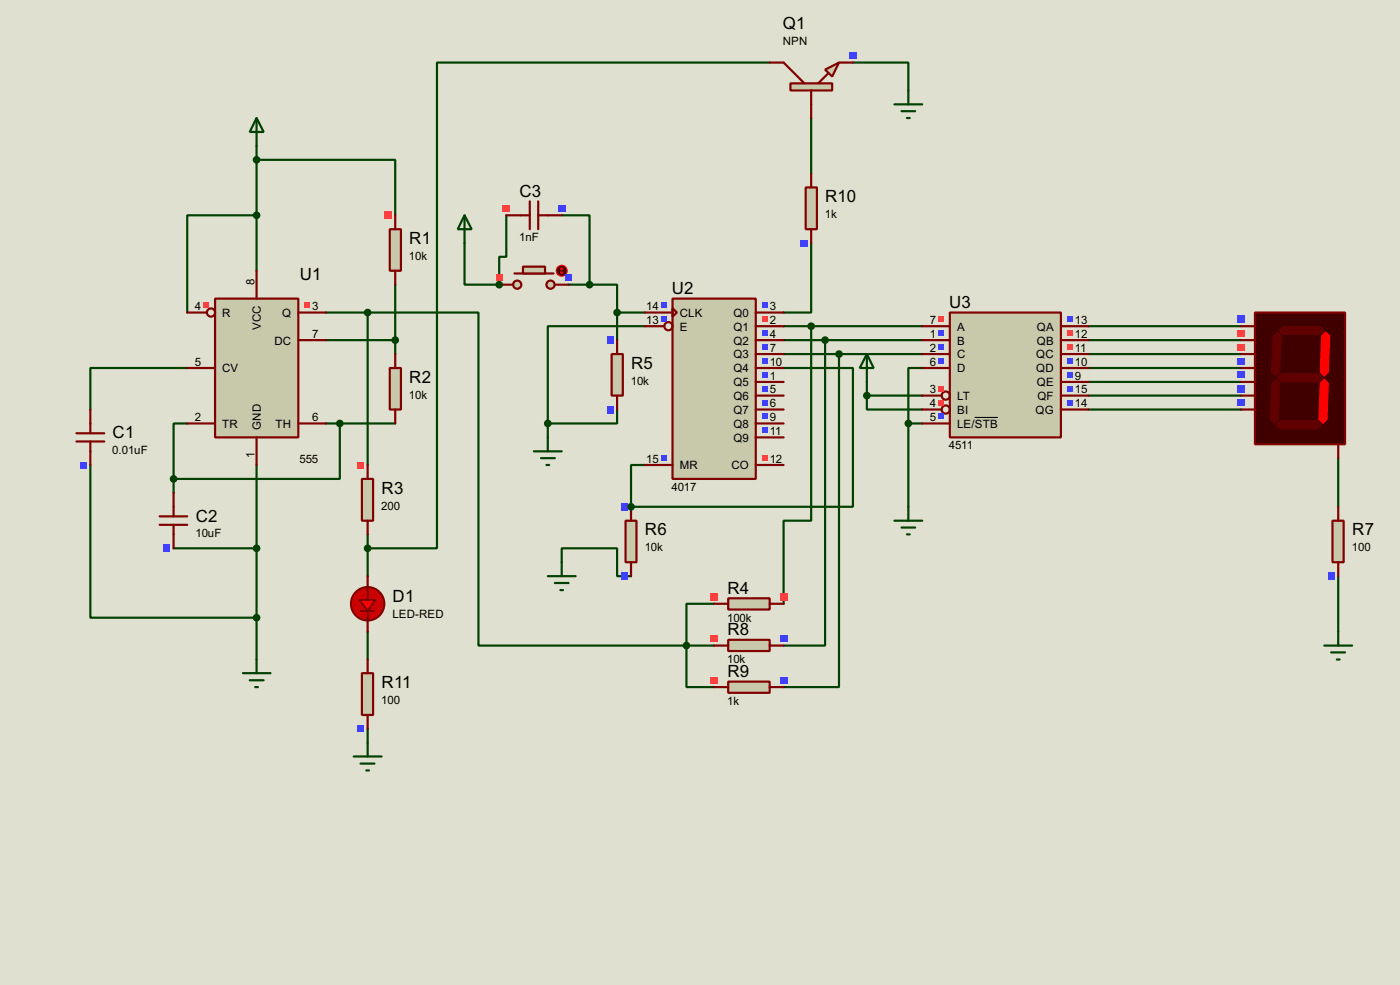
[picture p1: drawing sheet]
<svg xmlns="http://www.w3.org/2000/svg" width="256mm" height="180mm" viewBox="0 0 256 180" stroke-linecap="round" stroke-linejoin="round" font-family="sans-serif">
<path d="M0 0h256.5v180.3h-256.5z" fill="#e0e0d0"/>
<g fill="none" stroke="#004000" stroke-width=".4">
<path d="M47 29.3h25.4v10.1M47 26.7v22.9M72.4 52.1v12.7M118.2 59.7h-17.8v17.8M199.4 59.7h28M34.3 67.4h-17.7v7.6M59.7 62.3h12.7M100.4 77.5v2.6M113.1 75v2.5h-12.7M199.4 62.3h28M199.4 64.8h28M199.4 67.4h28"/>
<path d="M199.4 69.9h28M199.4 72.4h28M199.4 75h28M16.6 85.1v28h30.4v7.6M118.2 85.1h-2.6v7.7"/>
</g>
<circle cx="115.6" cy="92.8" r=".2" fill="#004000"/>
<path d="M85.1 44.5v7.6h6.4M143.6 67.4h12.7v25.4h-40.7M158.8 72.4v2.6h10.2M158.8 72.4h10.2M158.8 69.9v2.5M166.4 77.5h2.6M166.4 77.5v15.3M169 67.4h-2.6v10.1M245.2 83.9v8.9M245.2 105.5v10.1" fill="none" stroke="#004000" stroke-width=".4"/>
<circle cx="91.5" cy="52.1" r=".2" fill="#004000"/>
<g fill="none" stroke="#004000" stroke-width=".4">
<path d="M141 11.5h-60.9v88.9h-12.7M156.3 11.5h10.1v5.1M47 39.4h-12.7v17.8M92.8 39.4v7.6h-1.3v5.1M102.9 39.4h5.1v12.7M148.6 21.6v10.2M59.7 57.2h7.7M67.4 57.2h20.3v61h38.1M67.4 57.2v27.9M104.2 52.1h3.8M108 52.1h5.1v5.1M113.1 57.2h5.1"/>
<path d="M113.1 57.2v5.1M143.6 59.7h25.4M148.6 59.7v35.6h-5v15.2M148.6 44.5v12.7h-5M34.3 77.5h-2.5v10.2M59.7 77.5h12.7M62.3 77.5v10.2h-30.5M143.6 64.8h25.4M143.6 62.3h25.4M151.2 62.3v55.9h-7.6M153.7 64.8v61h-10.1M31.8 87.7v2.5"/>
<path d="M47 85.1v28M67.4 97.8v7.7M31.8 100.4h15.2M67.4 115.6v5.1M102.9 102.9v-2.5h10.2v5.1h2.5M125.8 118.2v7.6h5.1M125.8 118.2h5.1M130.9 110.5h-5.1v7.7M67.4 133.4v2.5"/>
</g>
<path d="M39.4 54.7h15.3v25.4h-15.3z" fill="#c8c8aa" stroke="#800000" stroke-width=".4"/>
<g fill="none" stroke="#800000" stroke-width=".4">
<path d="M34.3 57.2h3.6M47 49.6v5.1M54.7 57.2h5M34.3 77.5h5.1M34.3 67.4h5.1M54.7 62.3h5M54.7 77.5h5M47 80.1v5"/>
<circle cx="38.6" cy="57.2" r=".75"/>
</g>
<g fill="#ff4040">
<path d="M37.3 55.4h1v1h-1z"/>
<path d="M55.8 55.4h1v1h-1z"/>
</g>
<path d="M47 21.6l1.3 2.6h-2.5zM47 21.6v5.1" fill="none" stroke="#004000" stroke-width=".4"/>
<circle cx="47" cy="39.4" r=".5" fill="#004000" stroke="#004000" stroke-width=".4"/>
<path d="M14 79.3h5.1M16.6 75v4.3M14 80.8h5.1M16.6 80.8v4.3" fill="none" stroke="#800000" stroke-width=".4"/>
<path d="M14.7 84.5h1.2v1.3h-1.2z" fill="#4040ff"/>
<path d="M44.5 123.2h5.1M45.8 124.5h2.5M46.8 125.8h.5M47 120.7v2.5" fill="none" stroke="#004000" stroke-width=".4"/>
<path d="M29.3 94.5h5M29.3 96.1h5M31.8 90.2v4.3M31.8 96.1v4.3" fill="none" stroke="#800000" stroke-width=".4"/>
<path d="M29.9 99.7h1.3v1.3h-1.3z" fill="#4040ff"/>
<circle cx="47" cy="113.1" r=".5" fill="#004000" stroke="#004000" stroke-width=".4"/>
<path d="M71.4 42h2.1v7.6h-2.1z" fill="#c8c8aa" stroke="#800000" stroke-width=".4"/>
<path d="M72.4 39.4v2.6M72.4 49.6v2.5" fill="none" stroke="#800000" stroke-width=".4"/>
<path d="M70.5 38.8h1.3v1.3h-1.3z" fill="#ff4040"/>
<circle cx="47" cy="29.3" r=".5" fill="#004000" stroke="#004000" stroke-width=".4"/>
<path d="M71.4 67.4h2.1v7.6h-2.1z" fill="#c8c8aa" stroke="#800000" stroke-width=".4"/>
<path d="M72.4 64.8v2.6M72.4 75v2.5" fill="none" stroke="#800000" stroke-width=".4"/>
<circle cx="72.4" cy="62.3" r=".5" fill="#004000" stroke="#004000" stroke-width=".4"/>
<circle cx="67.3" cy="110.5" r="3.1" fill="#d50000" stroke="#800000" stroke-width=".4"/>
<path d="M66.1 111.8h2.5M67.4 107.5v2.3M67.4 111.8v1.8" fill="none" stroke="#800000" stroke-width=".4"/>
<path d="M65.8 109.8h3.1l-1.5 2z" fill="#f00" stroke="#800000" stroke-width=".4"/>
<path d="M67.4 105.5v2.5M67.4 113.1v2.5" fill="none" stroke="#800000" stroke-width=".4"/>
<path d="M123.2 54.7h15.3v33h-15.3z" fill="#c8c8aa" stroke="#800000" stroke-width=".4"/>
<g fill="none" stroke="#800000" stroke-width=".4">
<path d="M118.2 57.2h5M118.2 59.7h3.5M123.2 56.4l.8 .8-.8 .8zM138.5 57.2h5.1M138.5 59.7h5.1M138.5 62.3h5.1M138.5 64.8h5.1M138.5 67.4h5.1M138.5 69.9h5.1M138.5 72.4h5.1M138.5 75h5.1M138.5 77.5h5.1"/>
<path d="M118.2 85.1h5M138.5 85.1h5.1M138.5 80.1h5.1"/>
<circle cx="122.4" cy="59.7" r=".75"/>
</g>
<g fill="#4040ff">
<path d="M121.1 55.4h1v1h-1z"/>
<path d="M121.1 58h1v1h-1z"/>
<path d="M121.1 83.4h1v1h-1z"/>
</g>
<path d="M139.6 83.4h1v1h-1z" fill="#ff4040"/>
<path d="M139.6 55.4h1v1h-1z" fill="#4040ff"/>
<path d="M139.6 58h1v1h-1z" fill="#ff4040"/>
<g fill="#4040ff">
<path d="M139.6 60.5h1v1h-1z"/>
<path d="M139.6 63h1v1.1h-1z"/>
<path d="M139.6 65.6h1v1h-1z"/>
<path d="M139.6 68.1h1v1h-1z"/>
<path d="M139.6 70.7h1v1h-1z"/>
<path d="M139.6 73.2h1v1h-1z"/>
<path d="M139.6 75.7h1v1.1h-1z"/>
<path d="M139.6 78.3h1v1h-1z"/>
</g>
<path d="M229.9 57.2h16.5v24.1h-16.5z" fill="#400000" stroke="#800000" stroke-width=".4"/>
<g fill="#600000" stroke="#600000" stroke-width=".18">
<path d="M234.2 60.5l.8-.8h6.9l.7 .8-.7 .8h-6.9z" fill-rule="evenodd"/>
<path d="M233.7 77.8l.8-.8h6.9l.7 .8-.7 .7h-6.9z" fill-rule="evenodd"/>
<path d="M233.7 69.4l.8 .8-.3 6.6-.7 .7-.8-.7 .3-6.6z" fill-rule="evenodd"/>
<path d="M233.2 61.5l.8-.7 .8 .7-.3 6.6-.8 .8-.7-.8z" fill-rule="evenodd"/>
<path d="M234 69.1l.8-.7h6.8l.8 .7-.8 .8h-6.8z" fill-rule="evenodd"/>
</g>
<g fill="#f00" stroke="#f00" stroke-width=".18">
<path d="M242.1 61.5l.8-.7 .7 .7-.2 6.6-.8 .8-.7-.8z" fill-rule="evenodd"/>
<path d="M242.6 69.4l.8 .8-.3 6.6-.7 .7-.8-.7 .3-6.6z" fill-rule="evenodd"/>
</g>
<path d="M227.4 59.7h2.5M227.4 62.3h2.5M227.4 64.8h2.5M227.4 67.4h2.5M227.4 69.9h2.5M227.4 72.4h2.5M227.4 75h2.5M245.2 81.3v2.6" fill="none" stroke="#800000" stroke-width=".4"/>
<path d="M226.7 57.8h1.3v1.3h-1.3z" fill="#4040ff"/>
<g fill="#ff4040">
<path d="M226.7 60.4h1.3v1.2h-1.3z"/>
<path d="M226.7 62.9h1.3v1.3h-1.3z"/>
</g>
<g fill="#4040ff">
<path d="M226.7 65.5h1.3v1.2h-1.3z"/>
<path d="M226.7 68h1.3v1.3h-1.3z"/>
<path d="M226.7 70.5h1.3v1.3h-1.3z"/>
<path d="M226.7 73.1h1.3v1.2h-1.3z"/>
</g>
<path d="M174 57.2h20.4v22.9h-20.4z" fill="#c8c8aa" stroke="#800000" stroke-width=".4"/>
<g fill="none" stroke="#800000" stroke-width=".4">
<path d="M169 59.7h5M194.4 59.7h5M169 62.3h5M169 64.8h5M169 67.4h5M169 72.4h3.5M169 75h3.5M169 77.5h5M194.4 62.3h5M194.4 64.8h5M194.4 67.4h5M194.4 72.4h5"/>
<path d="M194.4 75h5M194.4 69.9h5"/>
<circle cx="173.2" cy="72.4" r=".75"/>
<circle cx="173.2" cy="75" r=".75"/>
</g>
<path d="M178.6 76.4h4.2" fill="none" stroke="#000" stroke-width=".18"/>
<path d="M171.9 58h1v1h-1z" fill="#ff4040"/>
<g fill="#4040ff">
<path d="M171.9 60.5h1v1h-1z"/>
<path d="M171.9 63h1v1.1h-1z"/>
<path d="M171.9 65.6h1v1h-1z"/>
</g>
<g fill="#ff4040">
<path d="M171.9 70.7h1v1h-1z"/>
<path d="M171.9 73.2h1v1h-1z"/>
</g>
<g fill="#4040ff">
<path d="M171.9 75.7h1v1.1h-1z"/>
<path d="M195.5 58h1v1h-1z"/>
</g>
<g fill="#ff4040">
<path d="M195.5 60.5h1v1h-1z"/>
<path d="M195.5 63h1v1.1h-1z"/>
</g>
<g fill="#4040ff">
<path d="M195.5 65.6h1v1h-1z"/>
<path d="M195.5 68.1h1v1h-1z"/>
<path d="M195.5 70.7h1v1h-1z"/>
<path d="M195.5 73.2h1v1h-1z"/>
</g>
<g fill="#c8c8aa" stroke="#800000" stroke-width=".4">
<circle cx="100.8" cy="52.1" r=".75"/>
<circle cx="94.7" cy="52.1" r=".75"/>
</g>
<path d="M94.3 50.1h7.1" fill="none" stroke="#800000" stroke-width=".4"/>
<path d="M95.8 48.8h4.1v1.3h-4.1z" fill="#c8c8aa" stroke="#800000" stroke-width=".4"/>
<path d="M91.5 52.1h2.5M101.7 52.1h2.5" fill="none" stroke="#800000" stroke-width=".4"/>
<circle cx="102.9" cy="49.6" r="1" fill="#400000" stroke="#f00" stroke-width=".2"/>
<path d="M102.7 49.8l.2 .3M102.9 49.1v1M102.9 49.1l-.2 .2M102.9 49.1l.3 .2M103.2 49.8l-.3 .3" fill="none" stroke="#f00" stroke-width=".2"/>
<path d="M90.9 50.2h1.2v1.3h-1.2z" fill="#ff4040"/>
<path d="M103.6 50.2h1.2v1.3h-1.2z" fill="#4040ff"/>
<path d="M85.1 39.4l1.3 2.6h-2.5zM85.1 39.4v5.1M97.8 82.6h5.1M99.1 83.9h2.6M100.1 85.1h.5M100.4 80.1v2.5" fill="none" stroke="#004000" stroke-width=".4"/>
<path d="M112.1 64.8h2v7.6h-2z" fill="#c8c8aa" stroke="#800000" stroke-width=".4"/>
<path d="M113.1 62.3v2.5M113.1 72.4v2.6" fill="none" stroke="#800000" stroke-width=".4"/>
<g fill="#4040ff">
<path d="M111.2 74.3h1.2v1.3h-1.2z"/>
<path d="M111.2 61.6h1.2v1.3h-1.2z"/>
</g>
<circle cx="100.3" cy="77.5" r=".5" fill="#004000" stroke="#004000" stroke-width=".4"/>
<path d="M114.6 95.3h2v7.6h-2z" fill="#c8c8aa" stroke="#800000" stroke-width=".4"/>
<path d="M115.6 92.8v2.5M115.6 102.9v2.6" fill="none" stroke="#800000" stroke-width=".4"/>
<g fill="#4040ff">
<path d="M113.7 104.8h1.3v1.3h-1.3z"/>
<path d="M113.7 92.1h1.3v1.3h-1.3z"/>
</g>
<circle cx="115.6" cy="92.8" r=".5" fill="#004000" stroke="#004000" stroke-width=".4"/>
<path d="M244.1 95.3h2.1v7.6h-2.1z" fill="#c8c8aa" stroke="#800000" stroke-width=".4"/>
<path d="M245.2 92.8v2.5M245.2 102.9v2.6" fill="none" stroke="#800000" stroke-width=".4"/>
<path d="M243.3 104.8h1.2v1.3h-1.2z" fill="#4040ff"/>
<path d="M158.8 64.8l1.3 2.6h-2.6zM158.8 64.8v5.1M163.9 95.3h5.1M165.2 96.6h2.5M166.2 97.8h.5M166.4 92.8v2.5M242.6 118.2h5.1M243.9 119.4h2.5M245.2 115.6v2.6M244.9 120.7h.5" fill="none" stroke="#004000" stroke-width=".4"/>
<g fill="#004000" stroke="#004000" stroke-width=".4">
<circle cx="158.8" cy="72.4" r=".5"/>
<circle cx="166.4" cy="77.5" r=".5"/>
</g>
<path d="M92.8 39.4h4.3M97.1 36.9v5.1M98.6 36.9v5.1M98.6 39.4h4.3" fill="none" stroke="#800000" stroke-width=".4"/>
<path d="M92.1 37.5h1.3v1.3h-1.3z" fill="#ff4040"/>
<path d="M102.3 37.5h1.3v1.3h-1.3z" fill="#4040ff"/>
<g fill="#004000" stroke="#004000" stroke-width=".4">
<circle cx="91.4" cy="52.1" r=".5"/>
<circle cx="113" cy="57.2" r=".5"/>
<circle cx="108" cy="52.1" r=".5"/>
</g>
<path d="M100.4 105.5h5.1M101.7 106.7h2.5M102.7 108h.5M102.9 102.9v2.6" fill="none" stroke="#004000" stroke-width=".4"/>
<path d="M133.4 109.5h7.6v2.1h-7.6z" fill="#c8c8aa" stroke="#800000" stroke-width=".4"/>
<path d="M130.9 110.5h2.5M141 110.5h2.6" fill="none" stroke="#800000" stroke-width=".4"/>
<g fill="#ff4040">
<path d="M130.2 108.6h1.3v1.3h-1.3z"/>
<path d="M142.9 108.6h1.3v1.3h-1.3z"/>
</g>
<path d="M133.4 117.1h7.6v2.1h-7.6z" fill="#c8c8aa" stroke="#800000" stroke-width=".4"/>
<path d="M130.9 118.2h2.5M141 118.2h2.6" fill="none" stroke="#800000" stroke-width=".4"/>
<path d="M130.2 116.3h1.3v1.2h-1.3z" fill="#ff4040"/>
<path d="M142.9 116.3h1.3v1.2h-1.3z" fill="#4040ff"/>
<path d="M133.4 124.8h7.6v2h-7.6z" fill="#c8c8aa" stroke="#800000" stroke-width=".4"/>
<path d="M130.9 125.8h2.5M141 125.8h2.6" fill="none" stroke="#800000" stroke-width=".4"/>
<path d="M130.2 123.9h1.3v1.2h-1.3z" fill="#ff4040"/>
<path d="M142.9 123.9h1.3v1.2h-1.3z" fill="#4040ff"/>
<g fill="#004000" stroke="#004000" stroke-width=".4">
<circle cx="125.7" cy="118.2" r=".5"/>
<circle cx="31.8" cy="87.7" r=".5"/>
<circle cx="62.2" cy="77.5" r=".5"/>
<circle cx="47" cy="100.4" r=".5"/>
</g>
<path d="M66.3 87.7h2.1v7.6h-2.1z" fill="#c8c8aa" stroke="#800000" stroke-width=".4"/>
<path d="M67.4 85.1v2.6M67.4 95.3v2.5" fill="none" stroke="#800000" stroke-width=".4"/>
<path d="M65.5 84.5h1.2v1.3h-1.2z" fill="#ff4040"/>
<g fill="#004000" stroke="#004000" stroke-width=".4">
<circle cx="153.7" cy="64.8" r=".5"/>
<circle cx="151.1" cy="62.3" r=".5"/>
<circle cx="148.6" cy="59.7" r=".5"/>
<circle cx="67.3" cy="57.2" r=".5"/>
</g>
<path d="M64.8 138.5h5.1M66.1 139.8h2.5M67.4 135.9v2.6M67.1 141h.5" fill="none" stroke="#004000" stroke-width=".4"/>
<path d="M147.6 34.3h2.1v7.7h-2.1z" fill="#c8c8aa" stroke="#800000" stroke-width=".4"/>
<path d="M148.6 31.8v2.5M148.6 42v2.5" fill="none" stroke="#800000" stroke-width=".4"/>
<path d="M146.7 43.9h1.3v1.2h-1.3z" fill="#4040ff"/>
<path d="M163.9 19.1h5.1M166.4 16.6v2.5M165.2 20.4h2.5M166.2 21.6h.5" fill="none" stroke="#004000" stroke-width=".4"/>
<path d="M66.3 123.2h2.1v7.7h-2.1z" fill="#c8c8aa" stroke="#800000" stroke-width=".4"/>
<path d="M67.4 120.7v2.5M67.4 130.9v2.5" fill="none" stroke="#800000" stroke-width=".4"/>
<path d="M65.5 132.8h1.2v1.2h-1.2z" fill="#4040ff"/>
<path d="M151.2 12.8l2.5-1.3-1.2 2.5z" fill="#c8c8aa" stroke="#800000" stroke-width=".4"/>
<path d="M144.8 15.3h7.7v1.3h-7.7z" fill="#c8c8aa" stroke="#800000" stroke-width=".4"/>
<path d="M141 11.5h2.6l3.8 3.8M148.6 16.6v5M151.7 13.5l-1.8 1.8M153.7 11.5h2.6" fill="none" stroke="#800000" stroke-width=".4"/>
<path d="M155.6 9.6h1.3v1.2h-1.3z" fill="#4040ff"/>
<circle cx="67.3" cy="100.4" r=".5" fill="#004000" stroke="#004000" stroke-width=".4"/>
<g font-size="3.5">
<text x="143.4" y="5.3">Q1</text>
<text x="95.2" y="36">C3</text>
<text x="151.2" y="37">R10</text>
<text x="75" y="44.6">R1</text>
<text x="54.9" y="51.3">U1</text>
<text x="123.1" y="53.9">U2</text>
<text x="173.9" y="56.4">U3</text>
<text x="75" y="70.1">R2</text>
<text x="115.6" y="67.5">R5</text>
<text x="20.6" y="80.2">C1</text>
<text x="35.9" y="95.5">C2</text>
<text x="69.9" y="90.4">R3</text>
<text x="118.2" y="98">R6</text>
<text x="247.7" y="98">R7</text>
<text x="71.9" y="110.2">D1</text>
<text x="133.3" y="108.7">R4</text>
<text x="133.3" y="116.3">R8</text>
<text x="69.9" y="125.9">R11</text>
<text x="133.3" y="124">R9</text>
</g>
<g font-size="2.4">
<text x="143.4" y="8.2">NPN</text>
<text x="151.1" y="40">1k</text>
<text x="74.9" y="47.6">10k</text>
<text x="95.1" y="44.1">1nF</text>
<text x="46.6" y="52.1" transform="rotate(-90 46.6 52.1)">8</text>
<text x="35.7" y="56.8">4</text>
<text x="40.7" y="58">R</text>
<text x="51.7" y="58">Q</text>
<text x="57.2" y="56.8">3</text>
<text x="118.4" y="56.8">14</text>
<text x="118.4" y="59.3">13</text>
<text x="124.5" y="58">CLK</text>
<text x="134.4" y="58">Q0</text>
<text x="141" y="56.8">3</text>
<text x="141" y="59.3">2</text>
<text x="170.4" y="59.3">7</text>
<text x="196.9" y="59.3">13</text>
<text x="47.8" y="60.4" transform="rotate(-90 47.8 60.4)">VCC</text>
<text x="50.3" y="63.1">DC</text>
<text x="57.2" y="61.9">7</text>
<text x="124.5" y="60.5">E</text>
<text x="134.4" y="60.5">Q1</text>
<text x="134.4" y="63.1">Q2</text>
<text x="134.4" y="65.6">Q3</text>
<text x="141" y="61.9">4</text>
<text x="141" y="64.4">7</text>
<text x="170.4" y="61.9">1</text>
<text x="170.4" y="64.4">2</text>
<text x="175.3" y="60.5">A</text>
<text x="175.3" y="63.1">B</text>
<text x="175.3" y="65.6">C</text>
<text x="189.8" y="65.6">QC</text>
<text x="189.9" y="60.5">QA</text>
<text x="189.9" y="63.1">QB</text>
<text x="196.9" y="61.9">12</text>
<text x="196.9" y="64.4">11</text>
<text x="35.7" y="67">5</text>
<text x="40.7" y="68.1">CV</text>
<text x="115.6" y="70.4">10k</text>
<text x="134.4" y="68.1">Q4</text>
<text x="134.4" y="70.7">Q5</text>
<text x="141" y="67">10</text>
<text x="141" y="69.5">1</text>
<text x="141" y="72">5</text>
<text x="170.4" y="67">6</text>
<text x="170.4" y="72">3</text>
<text x="175.3" y="68.1">D</text>
<text x="189.8" y="68.1">QD</text>
<text x="189.9" y="70.7">QE</text>
<text x="196.9" y="67">10</text>
<text x="196.9" y="69.5">9</text>
<text x="196.9" y="72">15</text>
<text x="35.7" y="77.1">2</text>
<text x="57.2" y="77.1">6</text>
<text x="74.9" y="73">10k</text>
<text x="134.4" y="73.2">Q6</text>
<text x="134.4" y="75.8">Q7</text>
<text x="141" y="74.6">6</text>
<text x="141" y="77.1">9</text>
<text x="170.4" y="74.6">4</text>
<text x="170.4" y="77.1">5</text>
<text x="175.3" y="73.2">LT</text>
<text x="175.3" y="75.8">BI</text>
<text x="189.7" y="75.8">QG</text>
<text x="190" y="73.2">QF</text>
<text x="196.9" y="74.6">14</text>
<text x="20.6" y="83.1">0.01uF</text>
<text x="40.7" y="78.3">TR</text>
<text x="46.6" y="83.8" transform="rotate(-90 46.6 83.8)">1</text>
<text x="47.8" y="78.7" transform="rotate(-90 47.8 78.7)">GND</text>
<text x="50.5" y="78.3">TH</text>
<text x="134.4" y="78.3">Q8</text>
<text x="134.4" y="80.8">Q9</text>
<text x="141" y="79.7">11</text>
<text x="173.8" y="82.2">4511</text>
<text x="175.3" y="78.3">LE/STB</text>
<text x="54.9" y="84.8">555</text>
<text x="118.4" y="84.7">15</text>
<text x="123" y="89.9">4017</text>
<text x="124.5" y="85.9">MR</text>
<text x="134" y="85.9">CO</text>
<text x="141" y="84.7">12</text>
<text x="69.9" y="93.3">200</text>
<text x="35.8" y="98.4">10uF</text>
<text x="118.1" y="100.9">10k</text>
<text x="247.7" y="100.9">100</text>
<text x="71.9" y="113.1">LED-RED</text>
<text x="133.2" y="113.8">100k</text>
<text x="133.2" y="121.4">10k</text>
<text x="69.9" y="128.9">100</text>
<text x="133.2" y="129">1k</text>
</g>
</svg>
